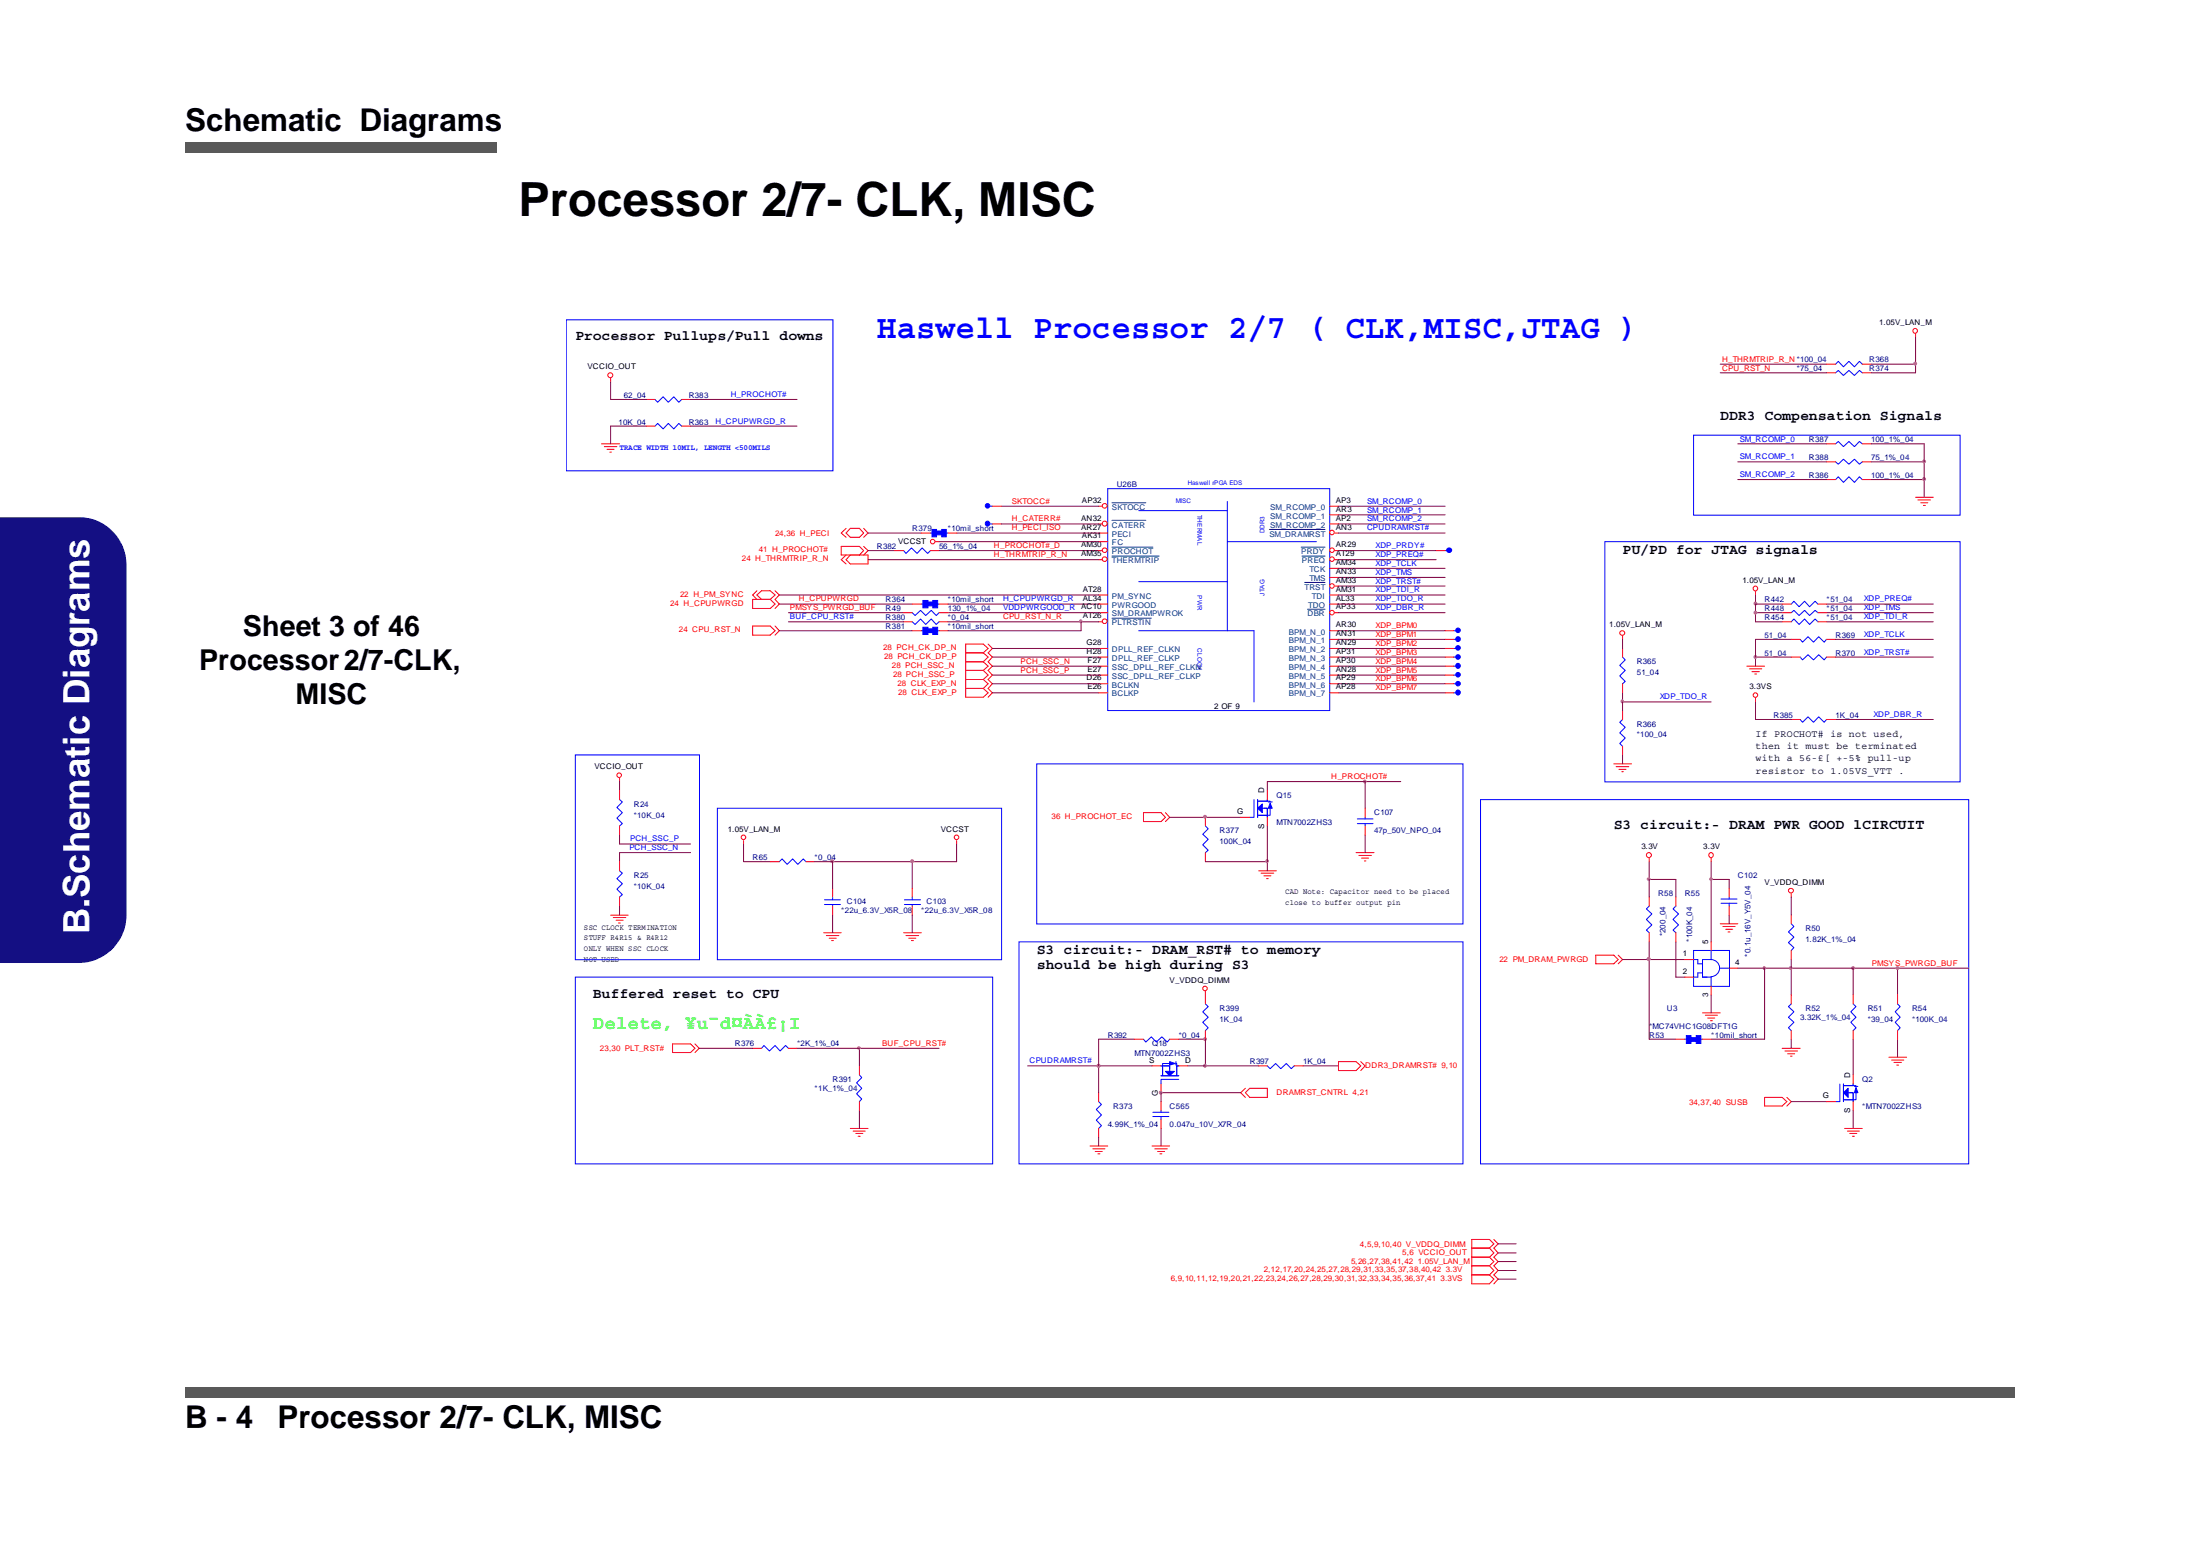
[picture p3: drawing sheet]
<svg xmlns="http://www.w3.org/2000/svg" width="297mm" height="210mm" viewBox="0 0 297 210" stroke-linecap="round" stroke-linejoin="round" font-family="sans-serif">
<g fill="#595959">
<path d="M25 19.2h42v1.4h-42z"/>
<path d="M25 187.2h247v1.4h-247z"/>
</g>
<path d="M0 69.9h10.6a6.4 6.4 0 0 1 6.4 6.4v47.3a6.4 6.4 0 0 1-6.4 6.3h-10.6z" fill-rule="evenodd" fill="#140f83"/>
<g fill="#140f83">
<path d="M16.2 73.3l.1-.1 .5 1.1 .2 .6 .1 1.3v47.4a6.5 6.5 0 0 1-6.4 6.4h-10.7v-6.4v6.2h10.6l1.3-.1 1.8-.7 1.4-1 1.1-1.5 .4-1.1 .2-.6 .1-1.2v-47.3l-.1-1.3z"/>
<path d="M0 69.8h10.6a6.4 6.4 0 0 1 5.7 3.4l-.1 .1-1.1-1.5-1-.8-1-.5-1.2-.4-1.3-.1h-10.6v53.6z"/>
</g>
<path d="M76.5 41.9h190.6v132.9h-190.6z" fill="#fff"/>
<g fill="none" stroke="#800040" stroke-width=".14">
<path d="M232.3 49.2h14.3M232.3 50.3h14.3M252.6 50.3h6M117.2 74.3h3.6M126.8 74.3h21.5M180.7 69.5h14.4M180.7 68.3h14.4M180.7 70.7h14.4M180.7 77.9h14.4M180.7 79.1h14.4M180.7 76.7h14.4M105.2 81.5h18"/>
<path d="M106.4 83.9h15.6M128 81.5h20.3M134 93.5h14.3M134 88.7h14.3M180.7 88.7h14.4M180.7 91.1h14.4M180.7 92.3h14.4M180.7 93.5h14.4M180.7 85.1h14.4M180.7 86.3h14.4M180.7 87.5h14.4M180.7 89.9h14.4"/>
<path d="M219.1 93.5v1.3M157.9 110.3h4.9M171.1 105.5v1.2M184.3 112.7v2.4M238.3 130.7h3.6v3.6M250.2 130.7h6v3.6M107.6 141.5h8.4M116 141.5h10.8M116 141.5v2.4M116 149.9v2.4M159.2 140.3h3.6M241.9 140.3v1.2"/>
<path d="M256.2 140.3v2.4"/>
</g>
<g fill="#00f" stroke="#00f" stroke-width=".14">
<path d="M157.4 144.6h1.2l-.7 .6z"/>
<path d="M157.9 143.3l.8 .3-.8 .2z"/>
<path d="M125.9 84.7h.7v.9h-.7z" fill-rule="evenodd"/>
<path d="M125.2 84.9h.8v.5h-.8z" fill-rule="evenodd"/>
<path d="M124.6 84.7h.7v.9h-.7z" fill-rule="evenodd"/>
<circle cx="133.3" cy="70.7" r=".32"/>
<circle cx="195.7" cy="74.3" r=".32"/>
<circle cx="196.9" cy="88.7" r=".31"/>
<circle cx="196.9" cy="92.3" r=".31"/>
</g>
<g fill="none" stroke="#00f" stroke-width=".14">
<path d="M247.8 50.3l.4-.3 .7 .7 .7-.7 .8 .7 .7-.7 .3 .3M133.7 70.7h.3M149.6 66h29.9v29.9h-29.9zM153.8 68.9h11.9M153.8 78.5h11.9M165.7 67.7v17.4M165.7 73.1h12M195.1 74.3h.2M123.2 83.9l.3 .4 .8-.7 .7 .7 .7-.7 .7 .7 .4-.4M124.4 85.1h.4M126.3 85.1h.5M153.8 85.1h15.5v9.7"/>
<path d="M196.3 88.7h.3M196.3 92.3h.3M96.9 109.1h38.3v20.4h-38.3zM162.8 111.5l.3 .4-.7 .7 .7 .7-.7 .7 .7 .8-.3 .3M77.7 131.9h56.3v25.2h-56.3zM241.9 124.7l.3 .4-.7 .7 .7 .7-.7 .7 .7 .7-.3 .4M116 145.1l.4 .4-.7 .7 .7 .7-.7 .7 .7 .7-.4 .4M156.8 145.2h2.4M157 144v1.1M157.9 144.4v-.5h-1.1h1.1v.7M157.9 143.6h-.9v1.6M158.8 143.6h.1v.3"/>
<path d="M158.8 143.3v.5M158.9 145.1v-1.2h.3h-.3v1.3M159.2 145.7h-2.4v.6"/>
</g>
<g fill="none" stroke="#f00" stroke-width=".14">
<path d="M81.2 59.9h2.5M82.4 51.1v.4M246.6 50.3h1.2M251.4 50.3h1.2M258.6 45.1v.4M81.6 60.3h1.7M82 60.7h.9M82.3 61h.2M102.2 79.7l-.6 .6 .6 .6M104.6 79.7l.6 .6-.6 .6 .6 .6-.6 .6M113.6 73.8h2.4l.6 .5-.6 .6h-2.4zM114.2 71.3l-.6 .7 .6 .5"/>
<path d="M114.2 74.9l-.6 .7 .6 .5M114.8 71.3h1.2l.6 .7-.6 .5h-1.2l-.6-.5zM114.8 74.9h2.4v1.2h-2.4l-.6-.5zM116.6 71.3l.6 .7-.6 .5M116.6 73.8l.6 .5-.6 .6M126.3 73.1h.5M134 70.7h1.2M193.9 74.3h1.2M258.6 67.1h2.4M259 67.5h1.6M259.3 67.9h1M259.7 68.2h.3"/>
<path d="M101.6 80.9h2.4l.6 .6-.6 .6h-2.4zM101.6 84.5h2.4l.6 .6-.6 .6h-2.4zM102.2 80.3l.6-.6h1.2l.6 .6-.6 .6h-1.2zM104.6 84.5l.6 .6-.6 .6M122 83.9h1.2M123.2 85.1h1.2M126.8 83.9h1.2M126.8 85.1h1.2M130.4 92.9h2.4M130.4 91.7h2.4M130.4 91.7v1.2M130.4 92.9v1.2h2.4l.6-.6-.6-.6"/>
<path d="M130.4 89.3h2.4M130.4 88.1h2.4M130.4 88.1v1.2M130.4 90.5h2.4M130.4 89.3v1.2M130.4 90.5v1.2M132.8 91.7l.6 .6-.6 .6M132.8 88.1l.6 .6-.6 .6M132.8 88.1l.6-.6-.6-.6h-2.4v1.2M132.8 89.3l.6 .6-.6 .6M132.8 90.5l.6 .6-.6 .6M133.4 86.9l.6 .6-.6 .6 .6 .6-.6 .6 .6 .6-.6 .6 .6 .6-.6 .6 .6 .6-.6 .6 .6 .6-.6 .6"/>
<path d="M195.1 88.7h1.2M195.1 92.3h1.2M219.1 85.8v.5M235.9 89.9h2.4M236.2 90.3h1.7M236.5 90.7h1.1M236.9 91h.3M237 94.3v.5M83.7 105v.5M100.4 113.5v.4M129.2 113.5v.4M154.4 109.7h2.4l.6 .6-.6 .6h-2.4z"/>
<path d="M157.4 109.7l.5 .6-.5 .6M162.8 115.1v1.2M162.8 110.3v1.2M169.9 117.5h2.4M170.3 117.9h1.7M170.6 118.2h1M171 118.6h.2M183.1 115.1h2.4M183.5 115.5h1.7M183.8 115.8h1M184.2 116.2h.2M217.9 103.1h2.4"/>
<path d="M218.2 103.5h1.7M218.6 103.9h.9M219 104.2h.2M222.7 115.8v.5M231 115.8v.5M82.4 123.5h2.4M82.8 123.9h1.7M83.2 124.2h.9M83.5 124.6h.3M111.2 125.9h2.4M111.6 126.3h1.7M112 126.6h.9"/>
<path d="M112.3 127h.2M122 125.9h2.4M122.3 126.3h1.7M122.7 126.6h1M123.1 127h.2M162.8 133.8v.5M215.5 128.9h2.4l.6 .6-.6 .6h-2.4zM218.5 128.9l.6 .6-.6 .6M229.9 136.7h2.4M230.3 137h1.6M230.6 137.4h.9M230.9 137.8h.3"/>
<path d="M232.3 124.7h2.3M232.6 125.1h1.7M233 125.4h1M233.3 125.8h.3M241.9 120.6v.5M241.9 123.5v1.2M241.9 128.3v1.2M90.8 140.9h2.4l.6 .6-.6 .6h-2.4zM93.8 140.9l.6 .6-.6 .6M114.8 152.3h2.4M115.2 152.7h1.6M115.5 153h1"/>
<path d="M115.9 153.4h.2M116 148.7v1.2M116 143.9v1.2M147.2 154.7h2.4M147.6 155.1h1.6M147.9 155.4h.9M148.2 155.8h.3M155.6 143.9h1.2M155.6 154.7h2.3M155.9 155.1h1.7M156.3 155.4h.9M156.6 155.8h.3"/>
<path d="M156.8 146.3v1.2M159.2 143.9h1.2M168.1 146.9l-.6 .6 .6 .6M168.1 147.5l.6-.6h2.4v1.2h-2.4zM180.7 143.3h2.4l.6 .6-.6 .6h-2.4zM183.7 143.3l.6 .6-.6 .6M238.3 148.1h2.3l.7 .6-.7 .6h-2.3zM240.6 141.5h2.5M241 141.9h1.7M241.3 148.1l.6 .6-.6 .6M241.4 142.2h.9M241.7 142.6h.3"/>
<path d="M249 152.3h2.4M249.4 152.7h1.7M249.7 153h1M250.1 153.4h.3M255 142.7h2.4M255.4 143.1h1.6M255.7 143.4h1M256.1 143.8h.2M198.7 170.9h2.4M198.7 169.7h2.4M198.7 169.7v1.2M198.7 172.1h2.4"/>
<path d="M198.7 170.9v1.2M201.1 169.7l.6 .6-.6 .6M201.1 170.9l.6 .6-.6 .6M201.1 172.1l.6 .6-.6 .6h-2.4v-1.2M201.1 169.7l.6-.6-.6-.6h-2.4v1.2M201.7 168.5l.6 .6-.6 .6 .6 .6-.6 .6 .6 .6-.6 .6 .6 .6-.6 .6"/>
<circle cx="82.4" cy="50.6" r=".33"/>
<circle cx="258.6" cy="44.7" r=".32"/>
<circle cx="125.9" cy="73.1" r=".31"/>
<circle cx="219" cy="85.4" r=".32"/>
<circle cx="237" cy="93.8" r=".31"/>
<circle cx="83.6" cy="104.6" r=".31"/>
<circle cx="100.4" cy="113" r=".31"/>
<circle cx="129.1" cy="113" r=".31"/>
<circle cx="222.6" cy="115.4" r=".34"/>
<circle cx="231" cy="115.4" r=".32"/>
<circle cx="162.7" cy="133.4" r=".31"/>
<circle cx="241.8" cy="120.2" r=".32"/>
</g>
<g fill="#f0f" stroke="#f0f" stroke-width=".14">
<path d="M238.1 130.5h.2v.3h-.2z" fill-rule="evenodd"/>
<path d="M115.8 141.3h.3v.3h-.3z" fill-rule="evenodd"/>
<circle cx="250.2" cy="130.7" r=".2"/>
<circle cx="162.7" cy="140.3" r=".2"/>
</g>
<circle cx="149.2" cy="75.5" r=".32" fill="#fff" stroke="#f00" stroke-width=".14"/>
<path d="M148.3 75.6h.5M148.3 82.7h1.3" fill="none" stroke="#f00" stroke-width=".14"/>
<path d="M150.1 75.1h6.4" fill="none" stroke="#004080" stroke-width=".14"/>
<circle cx="149.2" cy="83.9" r=".32" fill="#fff" stroke="#f00" stroke-width=".14"/>
<path d="M148.3 83.9h.5" fill="none" stroke="#f00" stroke-width=".14"/>
<path d="M150.1 83.4h5.3" fill="none" stroke="#004080" stroke-width=".14"/>
<circle cx="149.2" cy="68.3" r=".32" fill="#fff" stroke="#f00" stroke-width=".14"/>
<path d="M148.3 68.3h.5" fill="none" stroke="#f00" stroke-width=".14"/>
<path d="M150.1 67.9h4.6" fill="none" stroke="#004080" stroke-width=".14"/>
<circle cx="149.1" cy="70.7" r=".34" fill="#fff" stroke="#f00" stroke-width=".14"/>
<path d="M148.3 70.7h.5M148.3 72h1.3" fill="none" stroke="#f00" stroke-width=".14"/>
<path d="M150.1 70.2h4.6" fill="none" stroke="#004080" stroke-width=".14"/>
<circle cx="149.2" cy="74.3" r=".32" fill="#fff" stroke="#f00" stroke-width=".14"/>
<path d="M148.3 74.3h.5M179.5 68.3h1.2M179.5 69.5h1.2M179.5 70.7h1.2M148.3 87.5h1.3M148.3 88.7h1.3M148.3 89.9h1.3M148.3 91.1h1.3M148.3 92.3h1.3M148.3 93.5h1.3" fill="none" stroke="#f00" stroke-width=".14"/>
<path d="M150.1 73.9h5.6" fill="none" stroke="#004080" stroke-width=".14"/>
<circle cx="179.8" cy="71.9" r=".31" fill="#fff" stroke="#f00" stroke-width=".14"/>
<path d="M180.2 72h.5" fill="none" stroke="#f00" stroke-width=".14"/>
<path d="M171.4 71.5h7.5" fill="none" stroke="#004080" stroke-width=".14"/>
<circle cx="179.8" cy="74.3" r=".31" fill="#fff" stroke="#f00" stroke-width=".14"/>
<path d="M180.2 74.3h.5" fill="none" stroke="#f00" stroke-width=".14"/>
<path d="M175.7 73.9h3.2" fill="none" stroke="#004080" stroke-width=".14"/>
<circle cx="179.8" cy="75.5" r=".31" fill="#fff" stroke="#f00" stroke-width=".14"/>
<path d="M179.5 76.7h1.2M179.5 77.9h1.2M180.2 75.6h.5" fill="none" stroke="#f00" stroke-width=".14"/>
<path d="M175.8 75.1h3.1" fill="none" stroke="#004080" stroke-width=".14"/>
<circle cx="179.8" cy="79.1" r=".31" fill="#fff" stroke="#f00" stroke-width=".14"/>
<path d="M180.2 79.1h.5M179.5 80.3h1.2M179.5 81.5h1.2" fill="none" stroke="#f00" stroke-width=".14"/>
<path d="M176.1 78.6h2.8" fill="none" stroke="#004080" stroke-width=".14"/>
<circle cx="179.8" cy="82.7" r=".31" fill="#fff" stroke="#f00" stroke-width=".14"/>
<g fill="none" stroke="#f00" stroke-width=".14">
<path d="M87.3 53.9h1.1M87.3 57.5h1.1M92 53.9h1.2M92 57.5h1.2M246.6 59.9h1.2M246.6 49.2h1.2M251.4 59.9h1.2M251.4 49.2h1.2M120.8 74.3h1.2M124.4 72h1.2M125.6 74.3h1.2M128 72h1.2"/>
<path d="M134 68.3h1.2M148.3 73.1h1.3M237 79.8v.5M246.6 64.7h1.2M246.6 62.3h1.2M251.4 64.7h1.2M251.4 62.3h1.2M122 82.7h1.2M123.2 81.5h1.2M126.8 82.7h1.2M126.8 81.5h1.2M148.3 81.5h1.3"/>
<path d="M148.3 80.3h1.3M179.5 85.1h1.2M179.5 86.3h1.2M179.5 87.5h1.2M179.5 88.7h1.2M179.5 89.9h1.2M179.5 91.1h1.2M179.5 92.3h1.2M179.5 93.5h1.2M180.2 82.7h.5M195.1 93.5h1.2M195.1 89.9h1.2"/>
<path d="M195.1 91.1h1.2M195.1 86.3h1.2M195.1 87.5h1.2M195.1 85.1h1.2M219.1 92.3v1.2M219.1 87.5v1.2M219.1 95.9v1.2M240.6 81.5h1.3M240.6 82.7h1.3M240.6 83.9h1.3M241.9 86.3h1.2M241.9 88.7h1.2"/>
<path d="M241.9 97.1h1.2M245.4 81.5h1.2M245.4 82.7h1.2M245.4 83.9h1.2M246.6 86.3h1.2M246.6 88.7h1.2M246.6 97.1h1.2M83.7 106.7v1.2M83.7 111.5v1.2M83.7 116.3v1.2M104 116.3h1.2M108.8 116.3h1.2"/>
<path d="M112.4 119.9v1.2M123.2 119.9v1.2M167.5 110.3h1.2M171.1 106.7v1.2M171.1 110.3v1.2M184.3 109.1v1.2M184.3 111.5v1.2M219.1 100.7v1.2M233.5 119.9v1.2M83.7 121.1v1.2M112.4 122.3v1.2M123.2 122.3v1.2"/>
<path d="M162.8 139.1v1.2M162.8 134.3v1.2M222.7 121.1v1.2M222.7 125.9v1.2M226.3 125.9v1.2M226.3 121.1v1.2M227.5 129.5h1.2M227.5 131.9h1.2M231 127.1v1.2M231 133.1v1.2M233.5 130.7h1.1M233.5 122.3v1.2"/>
<path d="M241.9 134.3v1.2M241.9 139.1v1.2M250.2 139.1v1.2M250.2 134.3v1.2M256.2 139.1v1.2M256.2 134.3v1.2M101.6 141.5h1.2M106.4 141.5h1.2M148.3 147.5v1.2M148.3 152.3v1.2M153.2 140.3h1.2M156.8 148.7v1.2"/>
<path d="M156.8 151.1v1.2M157.9 140.3h1.3M169.9 143.9h1.2M174.7 143.9h1.2M226.3 140.3h1.2M229.9 140.3h1.1M246.6 148.7h1.2M250.2 145.1v1.2M250.2 148.7v1.2M198.7 167.3h2.4l.6 .6-.6 .6h-2.4zM201.7 167.3l.6 .6-.6 .6"/>
<circle cx="237" cy="79.4" r=".32"/>
</g>
<path d="M176.5 82.2h2.4" fill="none" stroke="#004080" stroke-width=".14"/>
<g fill="none" stroke="#00f" stroke-width=".14">
<path d="M76.5 43.2h36v20.4h-36zM88.4 53.9l.4 .4 .7-.7 .7 .7 .8-.7 .7 .7 .3-.4M88.4 57.5l.4-.3 .7 .7 .7-.7 .8 .7 .7-.7 .3 .3M228.7 58.7h35.9v10.8h-35.9zM247.8 59.9l.4-.3 .7 .7 .7-.7 .8 .7 .7-.7 .3 .3M247.8 49.2l.4-.4 .7 .7 .7-.7 .8 .7 .7-.7 .3 .4M122 74.3l.3 .4 .8-.7 .7 .7 .7-.7 .7 .7 .4-.4M125.6 72h.3M127.5 72h.5M133.7 68.3h.3M216.7 73.1h47.9v32.4h-47.9zM247.8 62.3l.4 .4 .7-.7 .7 .7 .8-.7 .7 .7 .3-.4"/>
<path d="M247.8 64.7l.4-.3 .7 .7 .7-.7 .8 .7 .7-.7 .3 .3M123.2 82.7l.3 .4 .8-.7 .7 .7 .7-.7 .7 .7 .4-.4M124.4 81.5h.4M126.3 81.5h.5M196.3 93.5h.3M196.3 89.9h.3M196.3 91.1h.3M196.3 86.3h.3M196.3 87.5h.3M196.3 85.1h.3M219.1 88.7l.3 .4-.7 .7 .7 .7-.7 .7 .7 .8-.3 .3M219.1 97.1l-.4 .4 .7 .7-.7 .7 .7 .7-.7 .8 .4 .3"/>
<path d="M241.9 81.5l.3-.3 .7 .7 .7-.7 .7 .7 .8-.7 .3 .3M241.9 82.7l.3-.3 .7 .7 .7-.7 .7 .7 .8-.7 .3 .3M241.9 83.9l.3-.3 .7 .7 .7-.7 .7 .7 .8-.7 .3 .3M243.1 86.3l.3 .4 .7-.8 .8 .8 .7-.8 .7 .8 .3-.4M243.1 88.7l.3 .4 .7-.7 .8 .7 .7-.7 .7 .7 .3-.4M243.1 97.1l.3 .4 .7-.7 .8 .7 .7-.7 .7 .7 .3-.4M77.7 101.9h16.7v27.6h-16.7zM83.7 107.9l.3 .4-.7 .7 .7 .7-.7 .7 .7 .8-.3 .3M83.7 117.5l.3 .4-.7 .7 .7 .7-.7 .7 .7 .8-.3 .3M105.2 116.3l.4-.4 .7 .8 .7-.8 .7 .8 .8-.8 .3 .4M140 103.1h57.5v21.6h-57.5zM169.3 107.9v2.4h-.6"/>
<path d="M169.8 107.9v2.4M169.8 108.1h1.3v-.2v.2h-1.2M169.9 110.1h1.1M170.4 109.1h.7v1.2v-1.2h-.5M171.1 108.1h.4v.2M171.2 108.3h.6M171.5 109.1v1h-1.7M183.3 111.2h2.1M183.3 110.5h2.1M184.3 110.3v.2M184.3 111.2v.3M199.9 107.9h65.9v49.2h-65.9z"/>
<path d="M111.3 121.5h2.2M111.3 122.1h2.2M112.4 122.1v.2M112.4 121.1v.4M122.1 121.5h2.2M122.1 122.1h2.2M123.2 122.1v.2M123.2 121.1v.4M137.6 127.1h59.9v30h-59.9zM162.8 135.5l.3 .4-.7 .7 .7 .7-.7 .7 .7 .7-.3 .4M222.7 122.3l-.4 .4 .7 .7-.7 .7 .7 .7-.7 .7 .4 .4M226.3 122.3l-.4 .4 .7 .7-.7 .7 .7 .7-.7 .7 .4 .4"/>
<path d="M228.7 129.5h.5v.6h.7M228.7 128.3h4.8v4.8h-4.8zM229.9 131.9h.6M229.9 131.3h-.7v.6h-.5M229.9 131.9h1.1v1.2M231 129.5a1.15 1.15 0 0 1 1.2 1.2 1.15 1.15 0 0 1-1.2 1.1M231 128.3v1.2h-1.1v2.4M232.3 130.7h1.2M232.4 121.9h2.1M232.4 121.4h2.1M233.5 121.1v.3M233.5 121.9v.4"/>
<path d="M241.9 135.5l-.4 .4 .7 .7-.7 .7 .7 .7-.7 .7 .4 .4M250.2 135.5l.4 .4-.7 .7 .7 .7-.7 .7 .7 .7-.4 .4M256.2 135.5l.4 .4-.7 .7 .7 .7-.7 .7 .7 .7-.4 .4M102.8 141.5l.3-.4 .8 .8 .7-.8 .7 .8 .8-.8 .3 .4M148.3 148.7l.4 .4-.7 .7 .7 .7-.7 .7 .7 .7-.4 .4M154.4 140.3l.3 .4 .7-.7 .7 .7 .8-.7 .7 .7 .3-.4M155.7 150.7h2.1M155.7 150.1h2.1M156.8 149.9v.2M156.8 150.7v.4M171.1 143.9l.4 .4 .7-.7 .7 .7 .8-.7 .6 .7 .4-.4M227.5 140.3h.3"/>
<path d="M229.4 140.3h.5M248.4 146.3v2.4h-.6M248.9 146.3v2.4M248.9 146.5h1.3v-.2v.2h-1.2M249 148.5h1.1M249.5 147.5h.7v1.2v-1.2h-.5M250.2 146.5h.4v.2M250.4 146.7h.4M250.6 147.5v1h-1.7"/>
</g>
<g fill="none" stroke="#800040" stroke-width=".14">
<path d="M82.4 51.5v2.4h4.9M87.3 57.5h-4.9v2.4M93.2 57.5h14.4M93.2 53.9h14.4M234.6 59.9h12M252.6 59.9h7.2v2.4M252.6 49.2h6M258.6 45.5v3.7M258.6 49.2v1.1M117.2 75.6h31.1M117.2 72h7.2M126.8 73.1h21.5"/>
<path d="M129.2 72h19.1M135.2 70.7h13.1M135.2 68.3h13.1M180.7 72h14.4M180.7 74.3h13.2M180.7 75.6h13.2M234.6 64.7h12M234.6 62.3h12M252.6 62.3h7.2M252.6 64.7h7.2M259.8 64.7v2.4M259.8 62.3v2.4"/>
<path d="M105.2 80.3h43.1M105.2 85.1h18M106.4 82.7h15.6M128 82.7h20.3M128 83.9h18M134 89.9h14.3M134 91.1h14.3M134 92.3h14.3M134 87.5h14.3M146 83.9v1.2h-18M146 83.9h2.3M180.7 81.5h14.4"/>
<path d="M180.7 80.3h14.4M180.7 82.7h14.4M219.1 86.3v1.2M231 94.8h-11.9v1.1M237 88.7h4.9M237 82.7v1.2h3.6M237 80.3v1.2M237 81.5v1.2M237 88.7v1.2M237 94.8v2.3h4.9M237 82.7h3.6M237 81.5h3.6"/>
<path d="M241.9 86.3h-4.9v2.4M246.6 82.7h14.4M246.6 83.9h14.4M246.6 81.5h14.4M247.8 88.7h13.2M247.8 97.1h13.2M247.8 86.3h13.2M83.7 105.5v1.2M83.7 112.7v1.2h9.5M93.2 115.1h-9.5v1.2M100.4 113.9v2.4h3.6M110 116.3h2.4"/>
<path d="M112.4 116.3v3.6M112.4 116.3h10.8M123.2 116.3v3.6M129.2 113.9v2.4h-6M162.8 110.3h4.7M162.8 116.3h8.3M171.1 105.5h13.2M171.1 116.3v1.2M171.1 111.5v4.8M184.3 105.5h4.8M184.3 105.5v3.6M219.1 101.9v1.2"/>
<path d="M222.7 116.3v2.4M222.7 118.7v2.4M222.7 118.7h3.6v2.4M231 118.7h2.5v1.2M231 116.3v2.4M231 118.7v8.4M83.7 122.3v1.2M112.4 123.5v2.4M123.2 123.5v2.4M219.1 129.5h3.6M222.7 129.5h4.8M222.7 129.5v10.8h3.6"/>
<path d="M222.7 127.1v2.4M226.3 127.1v4.8h1.2M231 134.3v2.4M233.5 123.5v1.2M234.6 130.7h3.7v9.6h-7.3M241.9 129.5v1.2h8.3v3.6M241.9 121.1v2.4M256.2 130.7h9.6M94.4 141.5h7.2M138.7 143.9h9.6v3.6M148.3 153.5v1.2M153.2 140.3h-4.9v3.6h7.3"/>
<path d="M156.8 152.3v2.4M160.4 143.9h2.4M162.8 140.3v3.6M162.8 143.9h7.1M167.5 147.5h-10.7v1.2M175.9 143.9h4.8M241.9 148.7h4.7M250.2 140.3v4.8M250.2 149.9v2.4M202.3 167.9h2.4M202.3 169.1h2.4M202.3 170.3h2.4"/>
<path d="M202.3 171.5h2.4M202.3 172.7h2.4"/>
</g>
<g fill="#f0f" stroke="#f0f" stroke-width=".14">
<path d="M222.5 118.5h.2v.3h-.2z" fill-rule="evenodd"/>
<path d="M230.9 118.5h.3v.3h-.3z" fill-rule="evenodd"/>
<path d="M218.9 94.5h.2v.3h-.2z" fill-rule="evenodd"/>
<path d="M145.8 83.7h.2v.3h-.2z" fill-rule="evenodd"/>
<path d="M184.2 105.3h.2v.3h-.2z" fill-rule="evenodd"/>
<path d="M170.9 116.1h.3v.3h-.3z" fill-rule="evenodd"/>
<path d="M259.6 64.5h.3v.3h-.3z" fill-rule="evenodd"/>
<circle cx="241.8" cy="130.7" r=".2"/>
<circle cx="112.4" cy="116.2" r=".2"/>
<circle cx="222.6" cy="129.5" r=".2"/>
<circle cx="256.2" cy="130.7" r=".2"/>
<circle cx="237" cy="81.5" r=".2"/>
<circle cx="237" cy="82.7" r=".2"/>
<circle cx="237" cy="88.7" r=".2"/>
<circle cx="123.2" cy="116.2" r=".2"/>
<circle cx="156.7" cy="147.5" r=".2"/>
<circle cx="162.7" cy="110.3" r=".2"/>
<circle cx="258.6" cy="49.1" r=".2"/>
<circle cx="148.3" cy="143.9" r=".2"/>
<circle cx="162.7" cy="143.9" r=".2"/>
<circle cx="259.8" cy="62.3" r=".2"/>
</g>
<g fill="#00f" stroke="#00f" stroke-width=".14">
<path d="M248.9 147.5l.6-.6v1.2z"/>
<path d="M250.6 146.8l.2 .7h-.4z"/>
<path d="M169.8 109.1l.6-.6v1.2z"/>
<path d="M171.5 108.4l.3 .7h-.6z"/>
<path d="M229 139.8h.6v1.1h-.6z" fill-rule="evenodd"/>
<path d="M228.3 140.1h.8v.5h-.8z" fill-rule="evenodd"/>
<path d="M227.7 139.8h.6v1.1h-.6z" fill-rule="evenodd"/>
<path d="M127.1 71.5h.7v1h-.7z" fill-rule="evenodd"/>
<path d="M126.4 71.7h.8v.5h-.8z" fill-rule="evenodd"/>
<path d="M125.8 71.5h.6v1h-.6z" fill-rule="evenodd"/>
<path d="M125.9 81.1h.7v1h-.7z" fill-rule="evenodd"/>
<path d="M125.2 81.3h.8v.5h-.8z" fill-rule="evenodd"/>
<path d="M124.6 81.1h.7v1h-.7z" fill-rule="evenodd"/>
<circle cx="196.8" cy="93.5" r=".32"/>
<circle cx="196.8" cy="89.9" r=".32"/>
<circle cx="196.9" cy="91.1" r=".31"/>
<circle cx="196.8" cy="86.3" r=".32"/>
<circle cx="133.3" cy="68.3" r=".31"/>
<circle cx="196.9" cy="87.5" r=".31"/>
<circle cx="196.9" cy="85.1" r=".31"/>
</g>
<text font-size="6.3" x="70" y="29.1">Processor 2/7- CLK, MISC</text>
<text font-size="4.9" fill="#fff" x="12.1" y="126.1" transform="rotate(-90 12.1 126.1)">B.Schematic Diagrams</text>
<text font-size="4.5" fill="#00f" x="118.4" y="45.6">Haswell Processor 2/7 ( CLK,MISC,JTAG )</text>
<g font-size="4.2">
<text x="25" y="17.7">Schematic Diagrams</text>
<text x="25" y="192.7">B - 4</text>
<text x="37.5" y="192.7">Processor 2/7- CLK, MISC</text>
</g>
<g font-size="3.9">
<text x="32.8" y="85.9">Sheet 3 of 46</text>
<text x="26.9" y="90.5">Processor 2/7-CLK,</text>
<text x="39.9" y="95">MISC</text>
</g>
<text font-size="2.5" fill="#0f0" x="80.1" y="138.9">Delete, ¥u¯d¤ÀÀ£¡I</text>
<g font-size="1.9">
<text x="77.7" y="45.9">Processor Pullups/Pull downs</text>
<text x="232.3" y="56.8">DDR3 Compensation Signals</text>
<text x="219.1" y="74.7">PU/PD for JTAG signals</text>
<text x="217.9" y="111.9">S3 circuit:- DRAM PWR GOOD lCIRCUIT</text>
<text x="140" y="128.7">S3 circuit:- DRAM_RST# to memory</text>
<text x="140" y="130.9">should be high during S3</text>
<text x="80.1" y="134.7">Buffered reset to CPU</text>
</g>
<g font-size="1.3">
<text x="237" y="99.4">If PROCHOT# is not used,</text>
<text x="237" y="101.1">then it must be terminated</text>
<text x="237" y="102.8">with a 56-£[ +-5% pull-up</text>
<text x="237" y="104.5">resistor to 1.05VS_VTT .</text>
</g>
<g font-size="1.1">
<text x="253.7" y="43.9">1.05V_LAN_M</text>
<text x="79.3" y="49.9">VCCIO_OUT</text>
<text x="146" y="71.5">AR27</text>
<text x="146" y="70.3">AN32</text>
<text x="146.1" y="67.9">AP32</text>
<text x="180.3" y="71.5">AN3</text>
<text x="180.3" y="67.9">AP3</text>
<text x="180.3" y="69.1">AR3</text>
<text x="180.3" y="70.3">AP2</text>
<text x="121.3" y="73.4">VCCST</text>
<text x="146" y="75">AM35</text>
<text x="146" y="73.9">AM30</text>
<text x="146.1" y="72.7">AK31</text>
<text x="180.3" y="76.3">AM34</text>
<text x="180.3" y="77.5">AN33</text>
<text x="180.3" y="73.9">AR29</text>
<text x="180.3" y="75">AT29</text>
<text x="146" y="82.2">AC10</text>
<text x="146.2" y="81.1">AL34</text>
<text x="146.2" y="79.9">AT28</text>
<text x="146.2" y="83.5">AT26</text>
<text x="180.3" y="79.9">AM31</text>
<text x="180.3" y="78.6">AM33</text>
<text x="180.3" y="82.2">AP33</text>
<text x="180.3" y="81.1">AL33</text>
<text x="235.3" y="78.6">1.05V_LAN_M</text>
<text x="146.7" y="87.1">G28</text>
<text x="146.7" y="88.2">H28</text>
<text x="146.8" y="89.5">F27</text>
<text x="180.3" y="84.6">AR30</text>
<text x="180.3" y="85.9">AN31</text>
<text x="180.3" y="87.1">AN29</text>
<text x="180.3" y="88.2">AP31</text>
<text x="180.3" y="89.5">AP30</text>
<text x="217.3" y="84.6">1.05V_LAN_M</text>
<text x="146.7" y="91.9">D26</text>
<text x="146.8" y="90.7">E27</text>
<text x="146.8" y="93.1">E26</text>
<text x="163.9" y="95.7">2 OF 9</text>
<text x="180.3" y="90.7">AN28</text>
<text x="180.3" y="91.9">AP29</text>
<text x="180.3" y="93.1">AP28</text>
<text x="236.2" y="93.1">3.3VS</text>
<text x="80.3" y="103.8">VCCIO_OUT</text>
<text x="170.7" y="107.1" transform="rotate(-90 170.7 107.1)">D</text>
<text x="98.3" y="112.3">1.05V_LAN_M</text>
<text x="127" y="112.3">VCCST</text>
<text x="167" y="109.9">G</text>
<text x="170.7" y="111.9" transform="rotate(-90 170.7 111.9)">S</text>
<text x="221.6" y="114.6">3.3V</text>
<text x="230" y="114.6">3.3V</text>
<text x="238.3" y="119.5">V_VDDQ_DIMM</text>
<text x="78.8" y="125.5">SSC CLOCK TERMINATION</text>
<text x="173.5" y="120.7">CAD Note: Capacitor need to be placed</text>
<text x="173.5" y="122.2">close to buffer output pin</text>
<text x="78.8" y="126.9">STUFF R4R15 &amp; R4R12</text>
<text x="78.8" y="128.4">ONLY WHEN SSC CLOCK</text>
<text x="78.8" y="129.9">NOT USED</text>
<text x="227.2" y="129.1">1</text>
<text x="227.2" y="131.5">2</text>
<text x="230.6" y="127.5" transform="rotate(-90 230.6 127.5)">5</text>
<text x="234.3" y="130.2">4</text>
<text x="157.9" y="132.7">V_VDDQ_DIMM</text>
<text x="230.6" y="134.6" transform="rotate(-90 230.6 134.6)">3</text>
<text x="155.2" y="143.4">S</text>
<text x="160" y="143.4">D</text>
<text x="156.3" y="148" transform="rotate(-90 156.3 148)">G</text>
<text x="246.1" y="148.3">G</text>
<text x="249.8" y="145.5" transform="rotate(-90 249.8 145.5)">D</text>
<text x="249.8" y="150.2" transform="rotate(-90 249.8 150.2)">S</text>
</g>
<g font-size="1.1" fill="#000080">
<text x="84.2" y="53.7">62_04</text>
<text x="93" y="53.7">R383</text>
<text x="242.6" y="50.1">*75_04</text>
<text x="252.4" y="50.1">R374</text>
<text x="252.4" y="48.9">R368</text>
<text x="83.5" y="57.3">10K_04</text>
<text x="93" y="57.3">R363</text>
<text x="244.2" y="59.7">R387</text>
<text x="252.6" y="59.7">100_1%_04</text>
<text x="150.8" y="65.7">U26B</text>
<text x="244.2" y="64.5">R386</text>
<text x="244.2" y="62.1">R388</text>
<text x="252.6" y="64.5">100_1%_04</text>
<text x="252.6" y="62.1">75_1%_04</text>
<text x="123.2" y="71.7">R379</text>
<text x="128" y="71.7">*10mil_short</text>
<text x="118.4" y="74.1">R382</text>
<text x="126.8" y="74.1">56_1%_04</text>
<text x="119.6" y="83.7">R380</text>
<text x="119.6" y="82.5">R49</text>
<text x="119.6" y="81.3">R364</text>
<text x="128" y="83.7">*0_04</text>
<text x="128" y="82.5">130_1%_04</text>
<text x="128" y="81.3">*10mil_short</text>
<text x="238.3" y="81.3">R442</text>
<text x="238.3" y="82.5">R448</text>
<text x="238.3" y="83.7">R454</text>
<text x="246.6" y="81.3">*51_04</text>
<text x="246.6" y="82.5">*51_04</text>
<text x="246.6" y="83.7">*51_04</text>
<text x="119.6" y="84.9">R381</text>
<text x="128" y="84.9">*10mil_short</text>
<text x="221" y="89.7">R365</text>
<text x="238.3" y="86.1">51_04</text>
<text x="238.3" y="88.5">51_04</text>
<text x="247.8" y="86.1">R369</text>
<text x="247.8" y="88.5">R370</text>
<text x="221" y="91.2">51_04</text>
<text x="221" y="98.1">R366</text>
<text x="221" y="99.5">*100_04</text>
<text x="239.5" y="96.9">R385</text>
<text x="247.8" y="96.9">1K_04</text>
<text x="172.3" y="107.7">Q15</text>
<text x="85.6" y="108.9">R24</text>
<text x="85.6" y="110.4">*10K_04</text>
<text x="164.7" y="112.5">R377</text>
<text x="164.7" y="113.9">100K_04</text>
<text x="172.3" y="111.3">MTN7002ZHS3</text>
<text x="185.5" y="110.1">C107</text>
<text x="185.5" y="112.5">47p_50V_NPO_04</text>
<text x="85.6" y="118.5">R25</text>
<text x="85.6" y="119.9">*10K_04</text>
<text x="101.6" y="116.1">R65</text>
<text x="110" y="116.1">*0_04</text>
<text x="234.6" y="118.5">C102</text>
<text x="113.6" y="123.3">*22u_6.3V_X5R_08</text>
<text x="114.3" y="122.1">C104</text>
<text x="124.4" y="123.3">*22u_6.3V_X5R_08</text>
<text x="125.1" y="122.1">C103</text>
<text x="223.9" y="120.9">R58</text>
<text x="227.5" y="120.9">R55</text>
<text x="243.8" y="125.7">R50</text>
<text x="224.9" y="126.4" transform="rotate(-90 224.9 126.4)">*200_04</text>
<text x="228.5" y="127.1" transform="rotate(-90 228.5 127.1)">*100K_04</text>
<text x="236.4" y="129.1" transform="rotate(-90 236.4 129.1)">*0.1u_16V_Y5V_04</text>
<text x="243.8" y="127.1">1.82K_1%_04</text>
<text x="164.7" y="136.5">R399</text>
<text x="164.7" y="137.9">1K_04</text>
<text x="225" y="136.5">U3</text>
<text x="243.1" y="137.7">3.32K_1%_04</text>
<text x="243.8" y="136.5">R52</text>
<text x="252.2" y="136.5">R51</text>
<text x="252.2" y="137.9">*39_04</text>
<text x="258.2" y="136.5">R54</text>
<text x="258.2" y="137.9">*100K_04</text>
<text x="99.2" y="141.3">R376</text>
<text x="107.6" y="141.3">*2K_1%_04</text>
<text x="149.6" y="140.1">R392</text>
<text x="153.2" y="142.5">MTN7002ZHS3</text>
<text x="155.6" y="141.3">Q18</text>
<text x="159.2" y="140.1">*0_04</text>
<text x="168.7" y="143.7">R397</text>
<text x="175.9" y="143.7">1K_04</text>
<text x="222.7" y="138.9">*MC74VHC1G08DFT1G</text>
<text x="222.7" y="140.1">R53</text>
<text x="231" y="140.1">*10mil_short</text>
<text x="110" y="147.3">*1K_1%_04</text>
<text x="112.4" y="146.1">R391</text>
<text x="150.3" y="149.7">R373</text>
<text x="157.9" y="149.7">C565</text>
<text x="251.4" y="146.1">Q2</text>
<text x="251.4" y="149.7">*MTN7002ZHS3</text>
<text x="149.6" y="152.1">4.99K_1%_04</text>
<text x="157.9" y="152.1">0.047u_10V_X7R_04</text>
</g>
<g font-size="1.1" fill="#00f">
<text x="98.7" y="53.6">H_PROCHOT#</text>
<text x="96.6" y="57.2">H_CPUPWRGD_R</text>
<text x="234.9" y="59.6">SM_RCOMP_0</text>
<text x="83.7" y="60.8">TRACE WIDTH 10MIL, LENGTH &lt;500MILS</text>
<text x="234.9" y="64.4">SM_RCOMP_2</text>
<text x="234.9" y="62">SM_RCOMP_1</text>
<text x="184.6" y="69.2">SM_RCOMP_1</text>
<text x="184.6" y="68">SM_RCOMP_0</text>
<text x="184.6" y="70.4">SM_RCOMP_2</text>
<text x="184.6" y="71.6">CPUDRAMRST#</text>
<text x="185.7" y="77.6">XDP_TMS</text>
<text x="185.7" y="76.4">XDP_TCLK</text>
<text x="185.7" y="74">XDP_PRDY#</text>
<text x="185.7" y="75.2">XDP_PREQ#</text>
<text x="106.7" y="83.6">BUF_CPU_RST#</text>
<text x="135.4" y="81.2">H_CPUPWRGD_R</text>
<text x="135.4" y="82.3">VDDPWRGOOD_R</text>
<text x="185.7" y="78.8">XDP_TRST#</text>
<text x="185.7" y="81.2">XDP_TDO_R</text>
<text x="185.7" y="80">XDP_TDI_R</text>
<text x="185.7" y="82.3">XDP_DBR_R</text>
<text x="251.7" y="82.3">XDP_TMS</text>
<text x="251.7" y="83.6">XDP_TDI_R</text>
<text x="251.7" y="81.2">XDP_PREQ#</text>
<text x="251.7" y="88.4">XDP_TRST#</text>
<text x="251.7" y="86">XDP_TCLK</text>
<text x="224.1" y="94.4">XDP_TDO_R</text>
<text x="253" y="96.8">XDP_DBR_R</text>
<text x="85.1" y="113.6">PCH_SSC_P</text>
<text x="85" y="114.8">PCH_SSC_N</text>
<text x="139" y="143.5">CPUDRAMRST#</text>
</g>
<g font-size="1.1" fill="#f00">
<text x="232.5" y="48.8">H_THRMTRIP_R_N *100_04</text>
<text x="232.5" y="50">CPU_RST_N</text>
<text x="136.6" y="70.4">H_CATERR#</text>
<text x="136.6" y="71.6">H_PECI_ISO</text>
<text x="136.6" y="68">SKTOCC#</text>
<text x="100.2" y="75.8">24 H_THRMTRIP_R_N</text>
<text x="102.5" y="74.6">41 H_PROCHOT#</text>
<text x="104.6" y="72.3">24,36 H_PECI</text>
<text x="134.2" y="74">H_PROCHOT#_D</text>
<text x="134.2" y="75.2">H_THRMTRIP_R_N</text>
<text x="90.5" y="81.8">24 H_CPUPWRGD</text>
<text x="91.8" y="80.6">22 H_PM_SYNC</text>
<text x="106.7" y="82.3">PMSYS_PWRGD_BUF</text>
<text x="107.9" y="81.2">H_CPUPWRGD</text>
<text x="135.4" y="83.6">CPU_RST_N_R</text>
<text x="91.7" y="85.4">24 CPU_RST_N</text>
<text x="119.3" y="87.8">28 PCH_CK_DP_N</text>
<text x="119.4" y="89">28 PCH_CK_DP_P</text>
<text x="137.8" y="89.6">PCH_SSC_N</text>
<text x="185.7" y="88.4">XDP_BPM3</text>
<text x="185.7" y="84.8">XDP_BPM0</text>
<text x="185.7" y="86">XDP_BPM1</text>
<text x="185.7" y="87.2">XDP_BPM2</text>
<text x="185.7" y="89.6">XDP_BPM4</text>
<text x="120.4" y="90.2">28 PCH_SSC_N</text>
<text x="120.6" y="91.4">28 PCH_SSC_P</text>
<text x="121.2" y="92.6">28 CLK_EXP_N</text>
<text x="121.3" y="93.8">28 CLK_EXP_P</text>
<text x="137.8" y="90.8">PCH_SSC_P</text>
<text x="185.7" y="90.8">XDP_BPM5</text>
<text x="185.7" y="92">XDP_BPM6</text>
<text x="185.7" y="93.2">XDP_BPM7</text>
<text x="179.7" y="105.1">H_PROCHOT#</text>
<text x="142" y="110.6">36 H_PROCHOT_EC</text>
<text x="202.4" y="129.9">22 PM_DRAM_PWRGD</text>
<text x="252.8" y="130.4">PMSYS_PWRGD_BUF</text>
<text x="81" y="141.9">23,30 PLT_RST#</text>
<text x="119.1" y="141.1">BUF_CPU_RST#</text>
<text x="172.3" y="147.8">DRAMRST_CNTRL 4,21</text>
<text x="184.3" y="144.2">DDR3_DRAMRST# 9,10</text>
<text x="228.1" y="149.1">34,37,40 SUSB</text>
<text x="158.1" y="173">6,9,10,11,12,19,20,21,22,23,24,26,27,28,29,30,31,32,33,34,35,36,37,41</text>
<text x="170.6" y="171.7">2,12,17,20,24,25,27,28,29,31,33,35,37,38,40,42</text>
<text x="182.4" y="170.6">5,26,27,38,41,42</text>
<text x="183.6" y="168.3">4,5,9,10,40 V_VDDQ_DIMM</text>
<text x="189.3" y="169.3">5,6 VCCIO_OUT</text>
<text x="191.4" y="170.6">1.05V_LAN_M</text>
<text x="194.5" y="173">3.3VS</text>
<text x="195.2" y="171.7">3.3V</text>
</g>
<g font-size="1.1" fill="#004080">
<text x="150.1" y="68.8">SKTOCC</text>
<text x="150.1" y="71.2">CATERR</text>
<text x="171.5" y="68.8">SM_RCOMP_0</text>
<text x="171.5" y="70">SM_RCOMP_1</text>
<text x="171.5" y="71.2">SM_RCOMP_2</text>
<text x="150.1" y="76">THERMTRIP</text>
<text x="150.1" y="72.4">PECI</text>
<text x="150.1" y="74.8">PROCHOT</text>
<text x="150.1" y="73.6">FC</text>
<text x="171.4" y="72.4">SM_DRAMRST</text>
<text x="175.7" y="74.8">PRDY</text>
<text x="175.8" y="76">PREQ</text>
<text x="176.8" y="77.2">TCK</text>
<text x="150.1" y="83.2">SM_DRAMPWROK</text>
<text x="150.1" y="82">PWRGOOD</text>
<text x="150.1" y="80.8">PM_SYNC</text>
<text x="176.1" y="79.6">TRST</text>
<text x="176.5" y="83.2">DBR</text>
<text x="176.6" y="82">TDO</text>
<text x="176.8" y="78.4">TMS</text>
<text x="177.1" y="80.8">TDI</text>
<text x="150.1" y="84.4">PLTRSTIN</text>
<text x="150.1" y="88">DPLL_REF_CLKN</text>
<text x="150.1" y="89.2">DPLL_REF_CLKP</text>
<text x="174" y="85.6">BPM_N_0</text>
<text x="174" y="86.8">BPM_N_1</text>
<text x="174" y="88">BPM_N_2</text>
<text x="174" y="89.2">BPM_N_3</text>
<text x="150.1" y="90.4">SSC_DPLL_REF_CLKN</text>
<text x="150.1" y="91.6">SSC_DPLL_REF_CLKP</text>
<text x="150.1" y="92.8">BCLKN</text>
<text x="150.1" y="94">BCLKP</text>
<text x="174" y="90.4">BPM_N_4</text>
<text x="174" y="91.6">BPM_N_5</text>
<text x="174" y="92.8">BPM_N_6</text>
<text x="174" y="94">BPM_N_7</text>
</g>
<g font-size=".9" fill="#00f">
<text x="160.4" y="65.5">Haswell rPGA EDS</text>
<text x="158.8" y="67.9">MISC</text>
<text x="161.7" y="69.5" transform="rotate(90 161.7 69.5)">THERMAL</text>
<text x="170.8" y="72" transform="rotate(-90 170.8 72)">DDR3</text>
<text x="161.7" y="80.3" transform="rotate(90 161.7 80.3)">PWR</text>
<text x="170.8" y="80.4" transform="rotate(-90 170.8 80.4)">JTAG</text>
<text x="161.7" y="87.5" transform="rotate(90 161.7 87.5)">CLOCK</text>
</g>
</svg>
